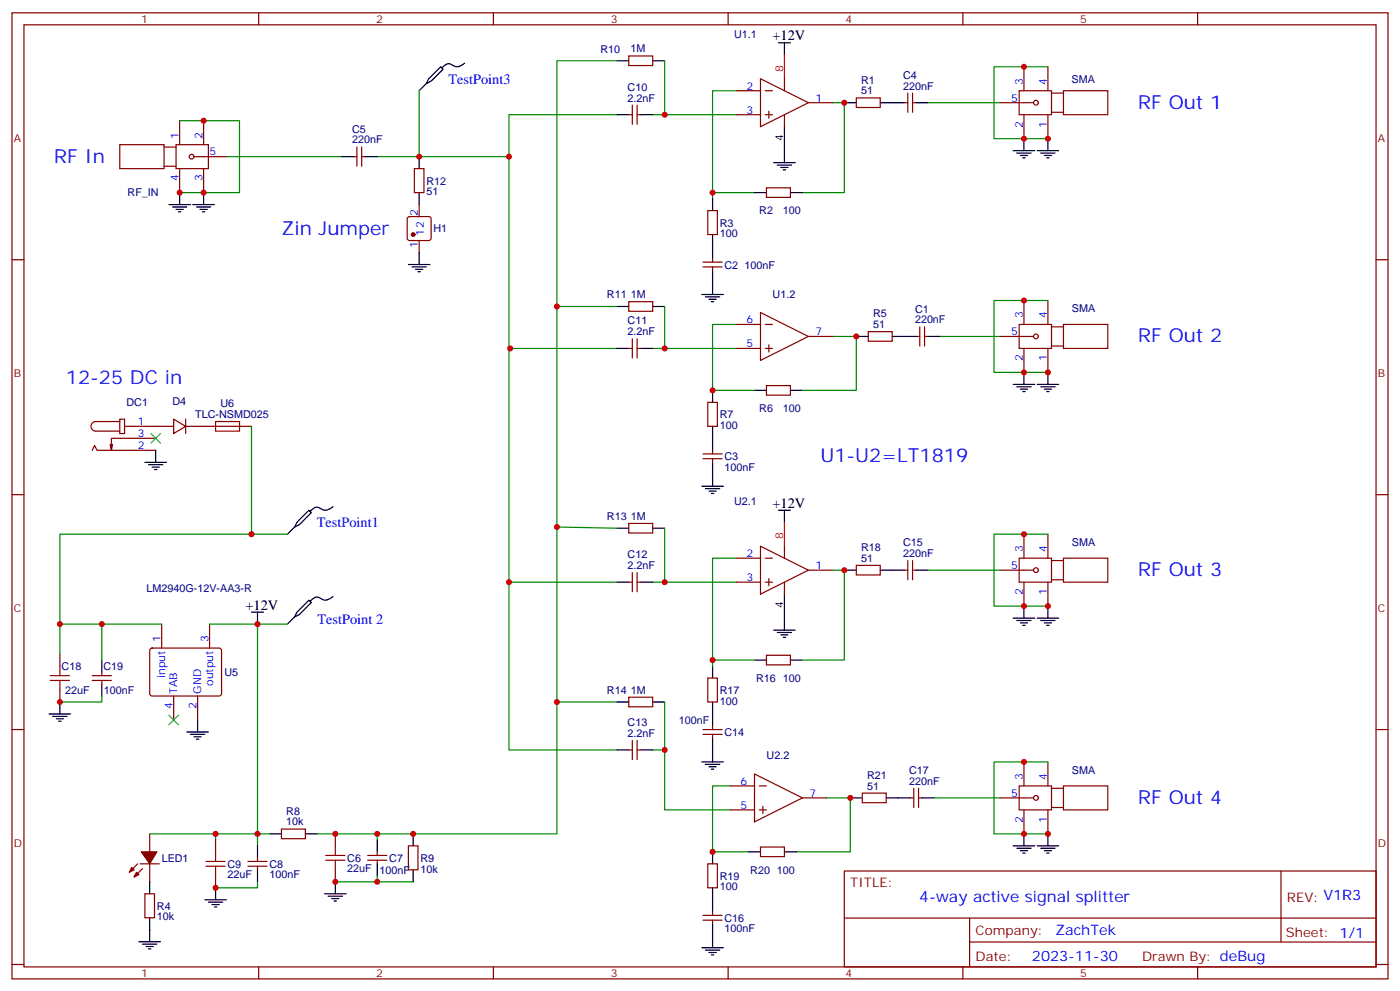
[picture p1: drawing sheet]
<svg xmlns="http://www.w3.org/2000/svg" width="412mm" height="292mm" viewBox="0 0 412 292" stroke-linecap="round" stroke-linejoin="round" font-family="sans-serif">
<g fill="none" stroke="#870000" stroke-width=".35">
<path d="M3.5 3.8h405.4v284.3h-405.4zM7.1 7.3h398.2v277.3h-398.2zM76.2 3.8v3.5M145.3 3.8v3.5M185.2 16.5h7.1v2.8h-7.1zM214.5 3.8v3.5M283.6 3.8v3.5M301.6 19.6v7.1M308.7 19.6v7.1M352.8 3.8v3.5M52.9 35.5v7.1M60 35.5v7.1"/>
<path d="M185.2 33.8h1.1M186.3 30.9v5.7M187.7 30.9v5.7M187.7 33.8h1M217 33.8h7M217 26.7h7M224 23.2l14.1 7-14.1 7.1zM225.4 33.8h2.1M225.4 26.7h2.1M226.5 32.7v2.1M231.1 23.2v3.5M231.1 33.8v3.5"/>
<path d="M238.1 30.2h7.1M252.2 28.8h7.1v2.8h-7.1zM266.3 30.2h1.1M267.4 27.4v5.7M268.8 30.2h1.1M268.8 27.4v5.7M294.6 30.2h9.8M300.2 26.7h9.5v7.1h-9.5zM301.6 33.8v7M308.7 33.8v7M309.7 33.1h3.6M309.7 27.4h3.6"/>
<path d="M313.3 26.7h13v7.1h-13zM35.3 42.6h13v7h-13zM48.3 43.3h3.6M48.3 48.9h3.6M51.9 42.6h9.5v7h-9.5zM52.9 49.6v7.1M57.1 46.1h9.9M60 49.6v7.1M104.1 46.1h1M105.1 43.3v5.6M106.5 46.1h1.1M106.5 43.3v5.6"/>
<path d="M122.1 49.6h2.8v7.1h-2.8zM225.8 55.3h7v2.8h-7zM3.5 76.4h3.6M120.2 64l.4-.3h5.7l.5 .3 .2 .5v5.6l-.2 .5-.5 .2h-5.7l-.4-.2-.3-.5v-5.6zM123.5 60.2v3.5M123.5 70.8v3.5M207.1 78.6h5.6M207.1 77.2h5.6M208.5 62h2.8v7h-2.8zM209.9 76.1v1.1M209.9 78.6v1M405.3 76.4h3.6"/>
<path d="M185.2 88.8h7.1v2.8h-7.1zM186.3 99.7v5.7M187.7 99.7v5.7M217 95.5h7M224 92l14.1 7-14.1 7.1zM225.4 95.5h2.1M238.1 99h7.1M255.8 97.6h7v2.8h-7zM269.9 99h1M270.9 96.2v5.6M272.3 99h1.1M272.3 96.2v5.6"/>
<path d="M294.6 99h9.8M300.2 95.5h9.5v7.1h-9.5zM301.6 88.4v7.1M308.7 88.4v7.1M309.7 96.2h3.6M313.3 95.5h13v7.1h-13zM185.2 102.6h1.1M187.7 102.6h1M208.5 118.4h2.8v7.1h-2.8zM217 102.6h7M225.4 102.6h2.1M225.8 113.5h7v2.8h-7z"/>
<path d="M226.5 101.5v2.1M301.6 102.6v7M308.7 102.6v7M309.7 101.8h3.6M27.2 132.5l.7-1.4 .7 1.4h17.3M33.2 130.8l-.4 1.7M35.3 123.4h1.4v4.2h-1.4zM35.3 124.1h-7.1a1.41 1.41 0 0 0-1.4 1.4 1.41 1.41 0 0 0 1.4 1.4h7.1M36.7 125.5h14.5M45.9 129h-13.1v3.5l-.3-1.7M51.2 123.4l3.5 2.1-3.5 2.1zM54.7 125.5h19.4"/>
<path d="M54.7 123.4v4.2M207.1 135h5.6M207.1 133.6h5.6M209.9 132.5v1.1M209.9 135v1.1M3.5 145.6h3.6M185.2 154.1h7.1v2.8h-7.1zM301.6 157.2v7.1M308.7 157.2v7.1M405.3 145.6h3.6M185.2 171.3h1.1M186.3 168.5v5.7"/>
<path d="M187.7 168.5v5.7M187.7 171.3h1M217 171.3h7M217 164.3h7M224 160.8l14.1 7-14.1 7.1zM225.4 171.3h2.1M225.4 164.3h2.1M226.5 170.3v2.1M231.1 160.8v3.5M231.1 171.3v3.6M238.1 167.8h7.1M252.2 166.4h7.1v2.8h-7.1z"/>
<path d="M266.3 167.8h1.1M267.4 165v5.6M268.8 167.8h1.1M268.8 165v5.6M294.6 167.8h9.8M300.2 164.3h9.5v7h-9.5zM301.6 171.3v7.1M308.7 171.3v7.1M309.7 170.6h3.6M309.7 165h3.6M313.3 164.3h13v7h-13zM17.6 192.5v3.5"/>
<path d="M27.2 198.9h5.6M30 197.8v1.1M44.3 191l.5-.3 20 .1 .5 .7-.1 12.9-.6 .5-20.1-.1-.4-.6v-12.7zM47.6 183.7v7M61.7 183.7v7M208.5 199.6h2.8v7h-2.8zM225.8 192.9h7v2.8h-7zM3.5 214.7h3.6M17.6 203.1v3.5M27.2 200.3h5.6M30 200.3v1M51.2 204.9v7"/>
<path d="M58.2 204.9v7M185.2 205.2h7.1v2.8h-7.1zM186.3 217.9v5.7M187.7 217.9v5.7M207.1 214.7h5.6M207.1 216.1h5.6M209.9 213.7v1M209.9 216.1v1.1M405.3 214.7h3.6M185.2 220.7h1.1M187.7 220.7h1M215.2 231.3h7"/>
<path d="M215.2 238.4h7M222.2 227.8l14.2 7-14.2 7.1zM223.7 231.3h2.1M223.7 238.4h2.1M224.7 237.3v2.1M236.4 234.8h7M254 233.4h7.1v2.9h-7.1zM268.1 234.8h1.1M269.2 232v5.7M270.6 234.8h1M270.6 232v5.7M294.6 234.8h9.8"/>
<path d="M300.2 231.3h9.5v7.1h-9.5zM301.6 224.3v7M301.6 238.4v7M308.7 224.3v7M308.7 238.4v7M309.7 237.7h3.6M309.7 232h3.6M313.3 231.3h13v7.1h-13zM40.6 254.2l-2.5 2.5M41.3 254.2h5.6M42 255.7l-2.5 2.4M44.1 245.4v5.3"/>
<path d="M44.1 254.2v5.3M63.5 247.2v3.5M63.5 257.8v3.5M73 255h5.7M73 253.5h5.7M75.8 252.5v1M75.8 255v1M82.9 244h7.1v2.8h-7.1zM98.8 245.4v3.6M98.8 256v3.5M108.3 253.2h5.6M108.3 251.8h5.6"/>
<path d="M111.1 250.7v1.1M111.1 253.2v1M120.3 249h2.8v7h-2.8zM208.5 254.2h2.8v7.1h-2.8zM224 249.3h7.1v2.8h-7.1zM248.7 256.4h156.6v28.2h-156.6zM377.3 256.4v20.9M42.7 263.1h2.8v7h-2.8zM207.1 270.8h5.6M207.1 269.4h5.6M209.9 268.4v1M209.9 270.8v1.1"/>
<path d="M248.7 270.2h156.5M285.6 277.3h119.6M285.6 270.2v14.1M3.5 283.9h3.6M76.2 284.6v3.5M145.3 284.6v3.5M214.5 284.6v3.5M283.6 284.6v3.5M352.8 284.6v3.5M405.3 283.9h3.6"/>
<circle cx="305.2" cy="30.2" r=".71"/>
<circle cx="56.4" cy="46.1" r=".71"/>
<circle cx="305.2" cy="99" r=".71"/>
<circle cx="305.2" cy="167.8" r=".71"/>
<circle cx="305.2" cy="234.8" r=".71"/>
</g>
<g fill="#870000" stroke="#870000" stroke-width=".35">
<path d="M40.2 256.7l.7 .7-1.4 .7z"/>
<path d="M38.8 255.3l.7 .7-1.4 .7z"/>
<path d="M41.6 250.7h4.6l-2.1 3.5z"/>
<circle cx="121.7" cy="69" r=".53"/>
</g>
<g fill="none" stroke="#008700" stroke-width=".35">
<path d="M181.7 17.9h-17.7v227.5h-70.5M195.8 17.9v15.9M308.7 19.6h-15.9v21.2h15.9M52.9 35.5h17.7v21.2h-17.7M123.5 26.7v19.4M181.7 33.8h-31.8v12.3h-38.8M192.3 33.8h24.7M217 26.7h-7.1v30M245.2 30.2h3.5v26.5h-12.3M273.4 30.2h21.2M67 46.1h33.5M149.9 46.1v56.5h31.8"/>
<path d="M222.2 56.7h-12.3v1.8M164 90.2h17.7M195.8 90.2v12.4h21.2M217 95.5h-7.1v19.4h12.3M245.2 99h7v15.9h-15.8M276.9 99h17.7M308.7 88.4h-15.9v21.2h15.9M150.3 102.6h-.4v68.7h31.8M192.3 102.6h3.5M74.1 125.5v31.7h-56.5v26.5h30M74.1 157.2h10.6M164 155.1l17.7 .4"/>
<path d="M195.8 155.5v15.8h21.2M308.7 157.2h-15.9v21.2h15.9M149.9 171.3v49.4h31.8M192.3 171.3h3.5M217 164.3h-7.1v30M245.2 167.8h3.5v26.5h-12.3M273.4 167.8h21.2M17.6 183.7v8.8M30 183.7v10.6M61.7 183.7h14.1v61.7h3.6M75.8 183.7h8.9M222.2 194.3h-12.3v1.7"/>
<path d="M30 204.9v1.7h-12.4M164 206.6h17.7M195.8 206.6v31.8h19.4M192.3 220.7h3.5M215.2 231.3h-5.3v19.4h10.6M243.4 234.8h7.1v15.9h-15.9M275.2 234.8h19.4M308.7 224.3h-15.9v21.1h15.9M44.1 245.4h19.4M63.5 245.4h12.3v3.6M63.5 245.4v1.8M75.8 259.5v1.8h-12.3"/>
<path d="M111.1 259.5h10.6M111.1 257.8v1.7h-12.3M111.1 245.4v1.8"/>
</g>
<g fill="none" stroke="#000" stroke-width=".35">
<path d="M136.9 18.6a3.1 3.1 0 0 1-4.4 .2 2.4 2.4 0 0 0-2.3 1.2M181.7 17.9h3.5M192.3 17.9h3.5M229.3 12.6h3.5M231.1 12.6v3.5M125.6 24.6l1.4-.7 3.5-3.5-.7-.8-3.5 3.6-.7 1.4-2.1 2.1M181.7 33.8h3.5M188.7 33.8h3.6M231.1 37.3v10.6M248.7 30.2h3.5M259.3 30.2h7M269.9 30.2h3.5"/>
<path d="M52.9 56.7v3.5M60 56.7v3.5M100.5 46.1h3.6M107.6 46.1h3.5M123.5 46.1v3.5M123.5 56.7v3.5M209.9 58.5v3.5M222.2 56.7h3.6M227.9 47.9h6.3M229 48.6h4.2M230 49.3h2.1M230.7 50h.7"/>
<path d="M232.8 56.7h3.6M298.4 44.3h6.4M299.5 45h4.2M300.6 45.8h2.1M301.3 46.5h.7M301.6 40.8v3.5M305.5 44.3h6.4M306.6 45h4.2M307.6 45.8h2.1M308.3 46.5h.7M308.7 40.8v3.5M49.7 60.2h6.4"/>
<path d="M50.8 60.9h4.2M51.9 61.6h2.1M52.6 62.3h.7M56.8 60.2h6.3M57.9 60.9h4.2M58.9 61.6h2.1M59.6 62.3h.7M120.3 77.9h6.3M121.4 78.6h4.2M122.4 79.3h2.1M123.1 80h.7M123.5 74.3v3.6"/>
<path d="M209.9 69v7.1M209.9 79.6v7.1M181.7 90.2h3.5M192.3 90.2h3.5M206.7 86.7h6.4M207.8 87.4h4.2M208.8 88.1h2.2M209.5 88.8h.8M252.2 99h3.6M262.8 99h7.1M273.4 99h3.5M181.7 102.6h3.5"/>
<path d="M188.7 102.6h3.6M209.9 114.9v3.5M222.2 114.9h3.6M232.8 114.9h3.6M298.4 113.1h6.4M299.5 113.8h4.2M300.6 114.5h2.1M301.3 115.3h.7M301.6 109.6v3.5M305.5 113.1h6.4M306.6 113.8h4.2M307.6 114.5h2.1"/>
<path d="M308.3 115.3h.7M308.7 109.6v3.5M42.7 136.1h6.3M43.7 136.8h4.3M44.8 137.5h2.1M45.5 138.2h.7M45.9 132.5v3.6M209.9 125.5v7M209.9 136.1v7M86.8 155.1l1.4-.7 3.5-3.5-.7-.7-3.5 3.5-.7 1.4-2.1 2.1M98.1 149.1a3.1 3.1 0 0 1-4.4 .2 2.4 2.4 0 0 0-2.3 1.2M181.7 155.5h3.5"/>
<path d="M192.3 155.5h3.5M206.7 143.1h6.4M207.8 143.8h4.2M208.8 144.5h2.2M209.5 145.2h.8M229.3 150.2h3.5M231.1 150.2v3.5M98.1 175.6a3.1 3.1 0 0 1-4.4 .2 2.4 2.4 0 0 0-2.3 1.2M181.7 171.3h3.5M188.7 171.3h3.6M231.1 174.9v10.6M248.7 167.8h3.5"/>
<path d="M259.3 167.8h7M269.9 167.8h3.5M301.6 178.4v3.5M308.7 178.4v3.5M30 194.3v3.5M74.1 180.2h3.5M75.8 180.2v3.5M86.8 181.6l1.4-.7 3.5-3.6-.7-.7-3.5 3.6-.7 1.4-2.1 2.1M209.9 196v3.6M222.2 194.3h3.6M227.9 185.5h6.3M229 186.2h4.2"/>
<path d="M230 186.9h2.1M230.7 187.6h.7M232.8 194.3h3.6M298.4 181.9h6.4M299.5 182.6h4.2M300.6 183.3h2.1M301.3 184h.7M305.5 181.9h6.4M306.6 182.6h4.2M307.6 183.3h2.1M308.3 184h.7M14.5 210.1h6.3"/>
<path d="M15.5 210.9h4.3M16.6 211.6h2.1M17.3 212.3h.7M17.6 206.6v3.5M30 201.3v3.6M55 215.4h6.4M56.1 216.1h4.2M57.1 216.9h2.2M57.9 217.6h.7M58.2 211.9v3.5M181.7 206.6h3.5M192.3 206.6h3.5"/>
<path d="M209.9 206.6v7.1M209.9 217.2v7.1M181.7 220.7h3.5M188.7 220.7h3.6M206.7 224.3h6.4M207.8 225h4.2M208.8 225.7h2.2M209.5 226.4h.8M250.5 234.8h3.5M261.1 234.8h7M271.6 234.8h3.6M44.1 259.5v3.6"/>
<path d="M75.8 249v3.5M75.8 256v3.5M79.4 245.4h3.5M90 245.4h3.5M98.8 259.5v3.6M111.1 247.2v3.5M111.1 254.2v3.6M121.7 245.4v3.6M121.7 256v3.5M209.9 250.7v3.5M220.5 250.7h3.5M231.1 250.7h3.5"/>
<path d="M298.4 249h6.4M299.5 249.7h4.2M300.6 250.4h2.1M301.3 251.1h.7M301.6 245.4v3.6M305.5 249h6.4M306.6 249.7h4.2M307.6 250.4h2.1M308.3 251.1h.7M308.7 245.4v3.6M40.9 277.2h6.4M42 277.9h4.2"/>
<path d="M43 278.6h2.2M43.7 279.3h.7M44.1 270.1v7.1M60.3 264.8h6.4M61.4 265.5h4.2M62.4 266.2h2.2M63.1 266.9h.8M63.5 261.3v3.5M95.6 263.1h6.4M96.7 263.8h4.2M97.7 264.5h2.1M98.4 265.2h.7"/>
<path d="M206.7 278.9h6.4M207.8 279.6h4.2M209.9 261.3v7.1M209.9 271.9v7M208.8 280.4h2.2M209.5 281.1h.8"/>
</g>
<g fill="none" stroke="#a10000" stroke-width=".35">
<path d="M63.5 124.1h7.1v2.8h-7.1zM14.8 198.9h5.7M17.6 196v2.9M14.8 200.3h5.7M17.6 200.3v2.8M60.7 255h5.6M60.7 253.5h5.6M63.5 250.7v2.8M63.5 255v2.8M96 253.2h5.6M96 251.8h5.6M98.8 249v2.8"/>
<path d="M98.8 253.2v2.8"/>
</g>
<path d="M44.4 127.6l2.9 2.8M47.3 127.6l-2.9 2.8M49.7 210.5l2.9 2.8M52.6 210.5l-2.9 2.8" fill="none" stroke="#3c3" stroke-width=".35"/>
<path d="M231.1 16.1v7.1M231.1 153.7v7.1" fill="none" stroke="#f00" stroke-width=".35"/>
<g fill="#c00">
<circle cx="248.7" cy="30.2" r=".88"/>
<circle cx="252.2" cy="99" r=".88"/>
<circle cx="111.1" cy="259.5" r=".88"/>
<circle cx="98.8" cy="259.5" r=".88"/>
<circle cx="63.5" cy="261.3" r=".88"/>
<circle cx="63.5" cy="245.4" r=".88"/>
<circle cx="195.8" cy="33.8" r=".88"/>
<circle cx="195.8" cy="102.6" r=".88"/>
<circle cx="149.9" cy="46.1" r=".88"/>
<circle cx="195.8" cy="171.3" r=".88"/>
<circle cx="195.8" cy="220.7" r=".88"/>
<circle cx="209.9" cy="56.7" r=".88"/>
<circle cx="209.9" cy="114.9" r=".88"/>
<circle cx="75.8" cy="245.4" r=".88"/>
<circle cx="111.1" cy="245.4" r=".88"/>
<circle cx="121.7" cy="245.4" r=".88"/>
<circle cx="98.8" cy="245.4" r=".88"/>
<circle cx="149.9" cy="171.3" r=".88"/>
<circle cx="150.3" cy="102.6" r=".88"/>
<circle cx="164" cy="90.2" r=".88"/>
<circle cx="164" cy="155.1" r=".88"/>
<circle cx="164" cy="206.6" r=".88"/>
<circle cx="248.7" cy="167.8" r=".88"/>
<circle cx="209.9" cy="194.3" r=".88"/>
<circle cx="250.5" cy="234.8" r=".88"/>
<circle cx="308.7" cy="40.8" r=".88"/>
<circle cx="301.6" cy="40.8" r=".88"/>
<circle cx="301.6" cy="19.6" r=".88"/>
<circle cx="308.7" cy="109.6" r=".88"/>
<circle cx="301.6" cy="109.6" r=".88"/>
<circle cx="301.6" cy="88.4" r=".88"/>
<circle cx="308.7" cy="178.4" r=".88"/>
<circle cx="301.6" cy="178.4" r=".88"/>
<circle cx="301.6" cy="157.2" r=".88"/>
<circle cx="308.7" cy="245.4" r=".88"/>
<circle cx="301.6" cy="245.4" r=".88"/>
<circle cx="301.6" cy="224.3" r=".88"/>
<circle cx="75.8" cy="183.7" r=".88"/>
<circle cx="60" cy="56.7" r=".88"/>
<circle cx="60" cy="35.5" r=".88"/>
<circle cx="52.9" cy="56.7" r=".88"/>
<circle cx="209.9" cy="250.7" r=".88"/>
<circle cx="17.6" cy="206.6" r=".88"/>
<circle cx="30" cy="183.7" r=".88"/>
<circle cx="17.6" cy="183.7" r=".88"/>
<circle cx="123.5" cy="46.1" r=".88"/>
<circle cx="74.1" cy="157.2" r=".88"/>
</g>
<g font-size="5.6" fill="#00f">
<text x="335.1" y="32">RF Out 1</text>
<text x="15.9" y="47.9">RF In</text>
<text x="82.9" y="69">Zin Jumper</text>
<text x="335.1" y="100.8">RF Out 2</text>
<text x="19.4" y="113.1">12-25 DC in</text>
<text x="241.7" y="136.1">U1-U2=LT1819</text>
<text x="335.1" y="169.6">RF Out 3</text>
<text x="335.1" y="236.6">RF Out 4</text>
</g>
<text font-size="4.6" fill="#00f" x="270.8" y="265.4">4-way active signal splitter</text>
<g font-size="4.2">
<text x="227.5" y="11.9">+12V</text>
<text x="227.5" y="149.5">+12V</text>
<text x="72.3" y="179.5">+12V</text>
</g>
<g font-size="4.2" fill="#00f">
<text x="132.1" y="24.6">TestPoint3</text>
<text x="93.3" y="155.1">TestPoint1</text>
<text x="93.5" y="183.7">TestPoint 2</text>
<text x="310.9" y="275.2">ZachTek</text>
<text x="304" y="283">2023-11-30</text>
</g>
<g font-size="3.9" fill="#800">
<text x="250.5" y="260.9">TITLE:</text>
<text x="379.1" y="265.6">REV: V1R3</text>
<text x="287.4" y="275.1">Company:</text>
<text x="378.7" y="275.8">Sheet: 1/1</text>
<text x="287.4" y="282.8">Date:</text>
<text x="336.4" y="282.9">Drawn By: deBug</text>
</g>
<g font-size="3.2" fill="#800">
<text x="41.6" y="6.8">1</text>
<text x="110.8" y="6.8">2</text>
<text x="179.9" y="6.8">3</text>
<text x="249.1" y="6.8">4</text>
<text x="318.2" y="6.8">5</text>
<text x="4.1" y="41.9">A</text>
<text x="405.9" y="41.9">A</text>
<text x="4.1" y="111">B</text>
<text x="405.9" y="111">B</text>
<text x="4.1" y="180.2">C</text>
<text x="405.9" y="180.2">C</text>
<text x="4.1" y="249.3">D</text>
<text x="405.9" y="249.3">D</text>
<text x="41.6" y="287.6">1</text>
<text x="110.8" y="287.6">2</text>
<text x="179.9" y="287.6">3</text>
<text x="249.1" y="287.6">4</text>
<text x="318.2" y="287.6">5</text>
</g>
<g font-size="3.2" fill="#000080">
<text x="216.3" y="11.1">U1.1</text>
<text x="176.9" y="15.5">R10</text>
<text x="185.7" y="15.4">1M</text>
<text x="266" y="23.2">C4</text>
<text x="184.9" y="29.9">2.2nF</text>
<text x="184.9" y="26.7">C10</text>
<text x="253.7" y="27.8">51</text>
<text x="253.7" y="24.6">R1</text>
<text x="266" y="26.4">220nF</text>
<text x="315.6" y="24.3">SMA</text>
<text x="103.7" y="39.1">C5</text>
<text x="103.7" y="42.2">220nF</text>
<text x="37.6" y="57.7">RF_IN</text>
<text x="125.6" y="57.5">51</text>
<text x="125.6" y="54.3">R12</text>
<text x="223.7" y="63.1">R2</text>
<text x="230.6" y="63.1">100</text>
<text x="127.7" y="68.4">H1</text>
<text x="212" y="69.8">100</text>
<text x="212" y="66.7">R3</text>
<text x="213.4" y="79.1">C2</text>
<text x="219.3" y="79">100nF</text>
<text x="178.8" y="87.8">R11</text>
<text x="185.8" y="87.7">1M</text>
<text x="227.6" y="87.7">U1.2</text>
<text x="184.9" y="95.5">C11</text>
<text x="257.2" y="93.4">R5</text>
<text x="269.5" y="95.1">220nF</text>
<text x="269.5" y="92">C1</text>
<text x="315.7" y="92">SMA</text>
<text x="184.9" y="98.7">2.2nF</text>
<text x="257.2" y="96.6">51</text>
<text x="37.3" y="119.6">DC1</text>
<text x="50.8" y="119.1">D4</text>
<text x="64.9" y="119.8">U6</text>
<text x="57.5" y="123.1">TLC-NSMD025</text>
<text x="212" y="123.2">R7</text>
<text x="223.7" y="121.3">R6</text>
<text x="230.6" y="121.3">100</text>
<text x="212" y="126.3">100</text>
<text x="213.4" y="135.5">C3</text>
<text x="213.4" y="138.6">100nF</text>
<text x="216.3" y="148.7">U2.1</text>
<text x="178.8" y="153.1">R13</text>
<text x="185.8" y="153">1M</text>
<text x="266" y="160.8">C15</text>
<text x="315.7" y="160.8">SMA</text>
<text x="184.9" y="167.5">2.2nF</text>
<text x="184.9" y="164.3">C12</text>
<text x="253.7" y="165.3">51</text>
<text x="253.7" y="162.2">R18</text>
<text x="266" y="163.9">220nF</text>
<text x="43.2" y="174.3">LM2940G-12V-AA3-R</text>
<text x="18.1" y="197.2">C18</text>
<text x="30.5" y="197.2">C19</text>
<text x="66.1" y="198.9">U5</text>
<text x="222.8" y="200.7">R16</text>
<text x="230.6" y="200.7">100</text>
<text x="19.2" y="204.2">22uF</text>
<text x="30.6" y="204.2">100nF</text>
<text x="178.8" y="204.2">R14</text>
<text x="185.8" y="204.2">1M</text>
<text x="212" y="207.4">100</text>
<text x="212" y="204.3">R17</text>
<text x="184.9" y="213.7">C13</text>
<text x="199.9" y="213.1">100nF</text>
<text x="184.9" y="216.9">2.2nF</text>
<text x="213.4" y="216.6">C14</text>
<text x="225.8" y="223.5">U2.2</text>
<text x="267.8" y="227.8">C17</text>
<text x="315.7" y="227.8">SMA</text>
<text x="255.4" y="232.4">51</text>
<text x="255.4" y="229.3">R21</text>
<text x="267.8" y="231">220nF</text>
<text x="84.3" y="239.8">R8</text>
<text x="84.3" y="243">10k</text>
<text x="47.6" y="253.6">LED1</text>
<text x="67" y="255.4">C9</text>
<text x="79.4" y="255.4">C8</text>
<text x="102.3" y="256.8">22uF</text>
<text x="102.3" y="253.7">C6</text>
<text x="111.7" y="257.1">100nF</text>
<text x="114.7" y="253.7">C7</text>
<text x="123.8" y="256.8">10k</text>
<text x="123.8" y="253.6">R9</text>
<text x="221" y="257.2">R20</text>
<text x="228.9" y="257.2">100</text>
<text x="67" y="258.6">22uF</text>
<text x="79.4" y="258.6">100nF</text>
<text x="212" y="262.1">100</text>
<text x="212" y="259">R19</text>
<text x="46.2" y="267.7">R4</text>
<text x="46.2" y="270.9">10k</text>
<text x="213.4" y="274.4">100nF</text>
<text x="213.4" y="271.3">C16</text>
</g>
<g font-size="3.2" fill="#f00">
<text x="230.7" y="21.1" transform="rotate(-90 230.7 21.1)">8</text>
<text x="230.7" y="158.6" transform="rotate(-90 230.7 158.6)">8</text>
</g>
<g font-size="3.2" fill="#00f">
<text x="219.9" y="26.4">2</text>
<text x="240.2" y="29.9">1</text>
<text x="297.8" y="29.9">5</text>
<text x="301.3" y="24.9" transform="rotate(-90 301.3 24.9)">3</text>
<text x="308.3" y="24.9" transform="rotate(-90 308.3 24.9)">4</text>
<text x="219.9" y="33.4">3</text>
<text x="52.6" y="40.8" transform="rotate(-90 52.6 40.8)">1</text>
<text x="59.6" y="40.8" transform="rotate(-90 59.6 40.8)">2</text>
<text x="301.3" y="37.5" transform="rotate(-90 301.3 37.5)">2</text>
<text x="308.3" y="37.5" transform="rotate(-90 308.3 37.5)">1</text>
<text x="61.7" y="45.8">5</text>
<text x="52.6" y="53.4" transform="rotate(-90 52.6 53.4)">4</text>
<text x="59.6" y="53.4" transform="rotate(-90 59.6 53.4)">3</text>
<text x="123.1" y="63.6" transform="rotate(-90 123.1 63.6)">2</text>
<text x="124.9" y="69.5" transform="rotate(-90 124.9 69.5)">12</text>
<text x="123.1" y="73" transform="rotate(-90 123.1 73)">1</text>
<text x="219.9" y="95.1">6</text>
<text x="301.3" y="93.7" transform="rotate(-90 301.3 93.7)">3</text>
<text x="308.3" y="93.7" transform="rotate(-90 308.3 93.7)">4</text>
<text x="240.2" y="98.7">7</text>
<text x="297.8" y="98.7">5</text>
<text x="219.9" y="102.2">5</text>
<text x="301.3" y="106.3" transform="rotate(-90 301.3 106.3)">2</text>
<text x="308.3" y="106.3" transform="rotate(-90 308.3 106.3)">1</text>
<text x="40.6" y="125.1">1</text>
<text x="40.6" y="128.7">3</text>
<text x="40.6" y="132.2">2</text>
<text x="219.9" y="163.9">2</text>
<text x="240.2" y="167.5">1</text>
<text x="297.8" y="167.5">5</text>
<text x="301.3" y="162.5" transform="rotate(-90 301.3 162.5)">3</text>
<text x="308.3" y="162.5" transform="rotate(-90 308.3 162.5)">4</text>
<text x="219.9" y="171">3</text>
<text x="301.3" y="175.1" transform="rotate(-90 301.3 175.1)">2</text>
<text x="308.3" y="175.1" transform="rotate(-90 308.3 175.1)">1</text>
<text x="47.3" y="189" transform="rotate(-90 47.3 189)">1</text>
<text x="61.4" y="189" transform="rotate(-90 61.4 189)">3</text>
<text x="48.7" y="199.6" transform="rotate(-90 48.7 199.6)">input</text>
<text x="62.8" y="201.9" transform="rotate(-90 62.8 201.9)">output</text>
<text x="50.8" y="208.6" transform="rotate(-90 50.8 208.6)">4</text>
<text x="52.2" y="204.2" transform="rotate(-90 52.2 204.2)">TAB</text>
<text x="57.9" y="208.6" transform="rotate(-90 57.9 208.6)">2</text>
<text x="59.3" y="204.2" transform="rotate(-90 59.3 204.2)">GND</text>
<text x="218.1" y="231">6</text>
<text x="301.3" y="229.6" transform="rotate(-90 301.3 229.6)">3</text>
<text x="308.3" y="229.6" transform="rotate(-90 308.3 229.6)">4</text>
<text x="218.1" y="238">5</text>
<text x="238.5" y="234.5">7</text>
<text x="297.8" y="234.5">5</text>
<text x="301.3" y="242.2" transform="rotate(-90 301.3 242.2)">2</text>
<text x="308.3" y="242.2" transform="rotate(-90 308.3 242.2)">1</text>
</g>
<g font-size="3.2">
<text x="230.7" y="41.4" transform="rotate(-90 230.7 41.4)">4</text>
<text x="230.7" y="179" transform="rotate(-90 230.7 179)">4</text>
</g>
</svg>
